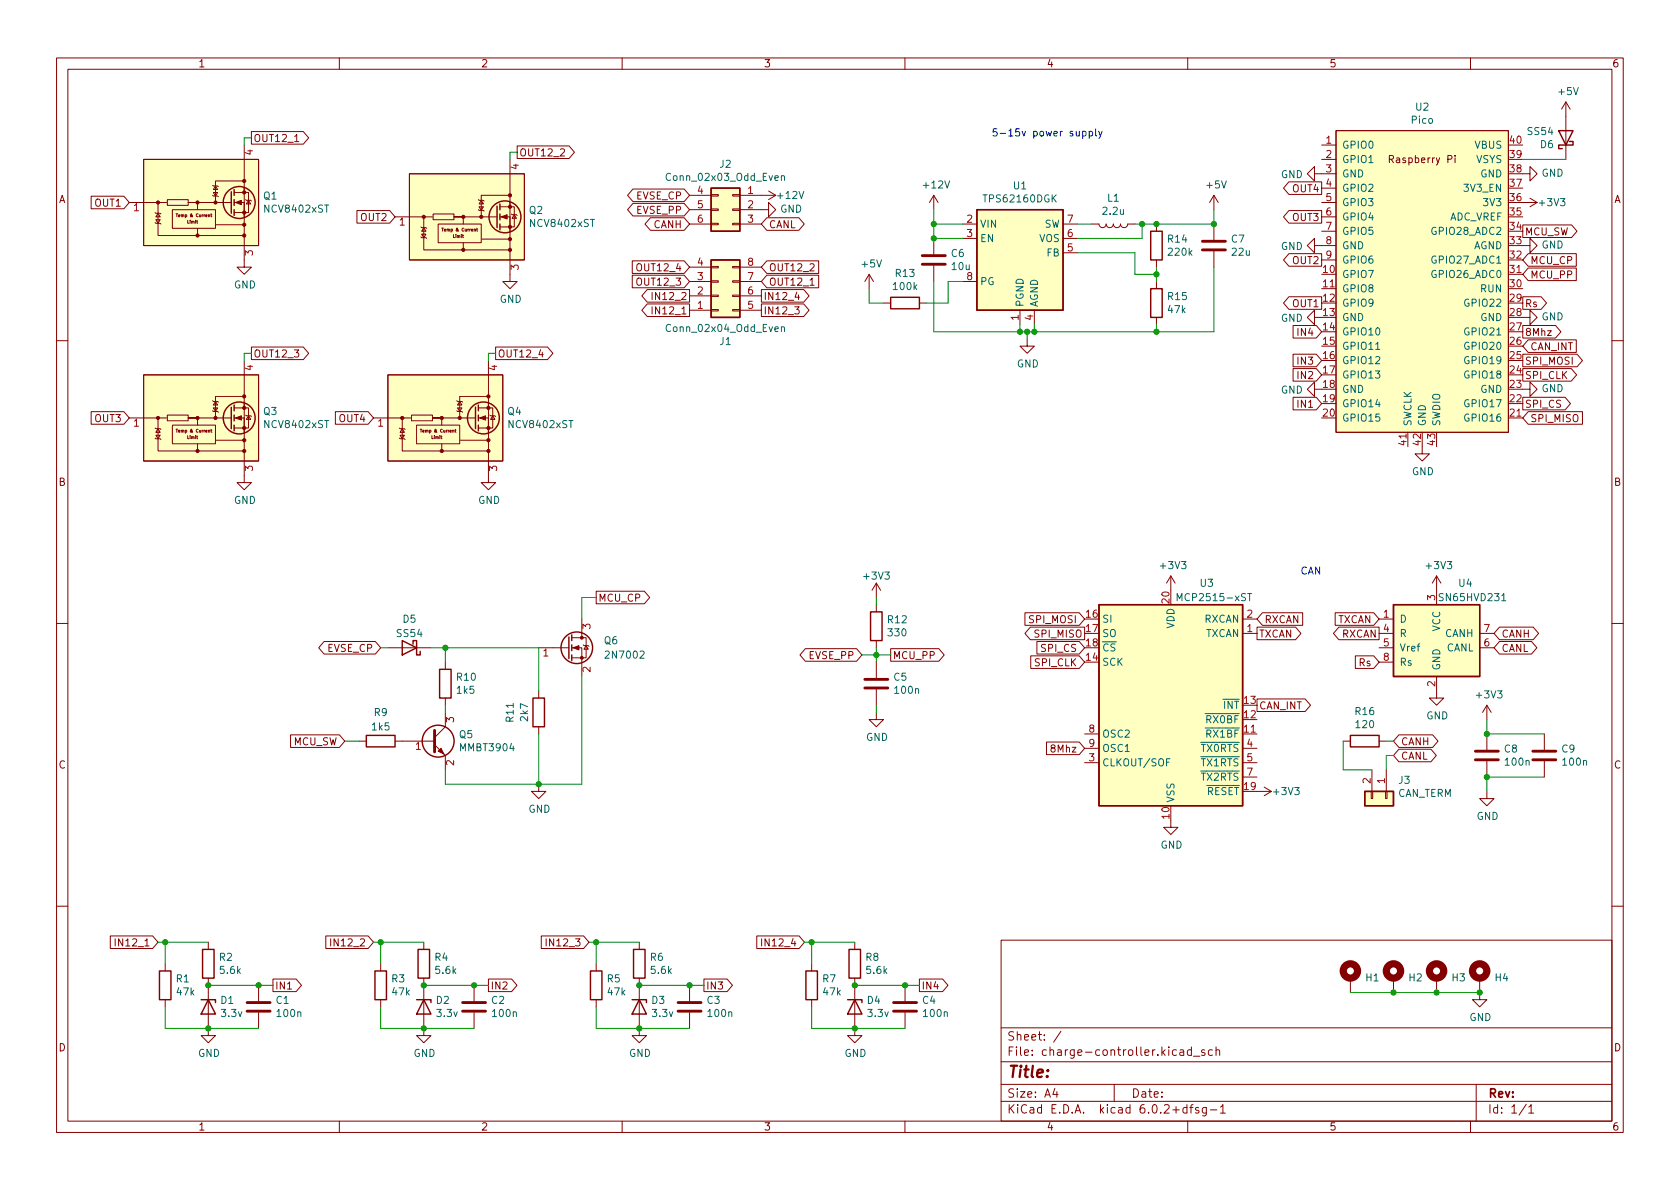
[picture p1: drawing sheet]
<svg xmlns="http://www.w3.org/2000/svg" width="297mm" height="210mm" viewBox="0 0 297 210" stroke-linecap="round" stroke-linejoin="round" font-family="sans-serif">
<g fill="none" stroke="#840000" stroke-width=".18">
<path d="M10 10.2h277v190.1h-277zM12 12.2h273v186.1h-273zM60 10.2v2M110 10.2v2M160 10.2v2M210 10.2v2M260 10.2v2M276.9 18v10.2M276.9 18l-.8 1.3M276.9 18l.7 1.3M16.1 34.7h5.8l1 1.1-1 1.1h-5.8zM22.9 35.8h5"/>
<path d="M25.4 28.2h20.3v15.2h-20.3zM27.4 37.6l.2 .1h.7l.1 .1M27.4 39.4l.2 .1h.7l.1 .1M27.6 38.9h.7l-.4 .6zM27.9 37.7l.4 .6h-.7zM29.5 35.8h-1.6v5.9h7M29.6 35.3h3.7v1h-3.7zM30.5 37.1h7.6v3.3h-7.6zM31.1 37.8h.3M34.7 35.8h-1.4h4.8M34.8 39.1h.2M34.8 38.9v.5l.2 .1"/>
<path d="M34.9 35.8v1.3M36.9 38h.2v.3M37.3 38h.2M37.3 37.8v.5h.2M37.6 32.8l.1 .1h.8l.1 .1M37.6 34.5l.1 .2h.8l.1 .1M37.7 34h.8l-.4 .7zM38.1 32.9l.4 .6h-.8zM38.1 35.8h2.8M38.2 39.7h5M41.4 34h2.5v3.6h-2.5M41.4 35.8h1.8"/>
<path d="M43.2 25.6v21.6h1.2l-1.2 1.3-1.3-1.3h1.3M43.2 32h-5.1v3.8M43.4 35.3l.2 .1h.7l.1 .2M43.9 35.4l.4 .7h-.7zM44.4 23.3h9.2l1 1.1-1 1.1h-9.2zM52.1 25h.7M63.1 37.2h5.8l.9 1.1-.9 1.2h-5.8zM69.8 38.3h5.1M72.4 30.7h20.3v15.3h-20.3zM76.5 38.3h-1.6v5.9h7M76.6 37.8h3.7v1.1h-3.7zM77.5 39.6h7.6v3.3h-7.6z"/>
<path d="M81.7 38.3h-1.4h4.8M81.9 38.3v1.3M84.6 35.3l.1 .1h.8l.1 .2M84.6 37.1l.1 .1h.8l.1 .1M84.7 36.6h.8l-.4 .6zM85.1 35.4l.4 .7h-.8zM85.1 38.3h2.8M88.4 36.6h2.5v3.5h-2.5M88.4 38.3h1.8M90.2 34.5h-5.1v3.8M90.2 28.2v21.6h1.2l-1.2 1.2-1.3-1.2h1.3M90.4 37.8l.2 .2h.7l.1 .1"/>
<path d="M90.9 38l.4 .6h-.7zM91.4 25.8h9.2l1 1.1-1 1.1h-9.2zM111.9 33.4h9.1l.9 1.1-.9 1.1h-9.1l-.9-1.1zM111.9 36h9.1l.9 1.1-.9 1.1h-9.1l-.9-1.1zM115 38.5h6l.9 1.1-.9 1.1h-6l-1-1.1zM121.9 39.6h3.8M121.9 34.5h3.8M121.9 37.1h3.8M125.7 39.5h1.3v.2h-1.3zM125.7 37h1.3v.2h-1.3zM125.7 34.4h1.3v.3h-1.3zM129.5 39.5h1.3v.2h-1.3z"/>
<path d="M129.5 37h1.3v.2h-1.3zM129.5 34.4h1.3v.3h-1.3zM130.8 37.1h5.1v-1.3l1.3 1.3-1.3 1.2v-1.2M130.8 39.6h3.8M130.8 34.5h6.4M135.6 38.5h5.6l1 1.1-1 1.1h-5.6l-1-1.1zM135.9 33.8l1.3 .7M137.2 34.5l-1.3 .8M165.1 34.5v2.6M165.1 34.5l-.8 1.3M165.1 34.5l.8 1.3M170.2 39.6h2.5"/>
<path d="M188 39.6h2.5M193 39.6h1.3a.64 .64 0 0 0 .6 .7 .64 .64 0 0 0 .7-.7 .64 .64 0 0 0 .6 .7 .64 .64 0 0 0 .6-.7 .64 .64 0 0 0 .7 .7 .64 .64 0 0 0 .6-.7 .64 .64 0 0 0 .7 .7 .64 .64 0 0 0 .6-.7h1.3M204.5 39.6v1.3M214.6 34.5v2.6M214.6 39.6v2.8M214.6 34.5l-.7 1.3M214.6 34.5l.8 1.3M227.9 32.2h5.8v2.2h-5.8l-1-1.1zM227.9 37.2h5.8v2.3h-5.8l-1-1.2zM232.4 30.7v-1.2l-1.3 1.2 1.3 1.3v-1.3h3.8M233.7 38.3h2.5M233.7 35.8h2.5"/>
<path d="M233.7 25.6h2.5M233.7 28.2h2.5M233.7 33.3h2.5M236.2 23.1h30.5v53.3h-30.5zM257.3 27.5v.1M257.3 27.9v.9M269.2 30.7h1.3v-1.2l1.3 1.2-1.3 1.3v-1.3M269.2 39.8h8.7l.9 1.1-.9 1.1h-8.7zM269.2 35.8h2.6M270.5 35l1.3 .8M271.8 35.8l-1.3 .8M34.9 40.4v1.3h8.3"/>
<path d="M74.4 40.1l.1 .2h.8l.1 .1M74.4 41.9l.1 .1h.8l.1 .2M74.5 41.4h.8l-.4 .6zM74.9 40.3l.4 .6h-.8zM78.1 40.3h.3M81.7 41.7h.3M81.8 41.5v.4l.2 .1M81.9 42.9v1.3h8.3M83.8 40.6l.2-.1 .1 .4M84.3 40.5h.2M84.3 40.3v.5l.2 .1M85.2 42.3h5"/>
<path d="M111.8 48.7h9.2l.9 1.1-.9 1.1h-9.2zM111.8 46.1h9.2l.9 1.1-.9 1.1h-9.2zM114.4 51.2h7.5v2.2h-7.5l-.9-1.1zM114.4 53.7h7.5v2.3h-7.5l-.9-1.1zM115.3 51.7v1.3M115.3 54.3v1.2M121.9 54.9h3.8M121.9 52.3h3.8M121.9 49.8h3.8M121.9 47.2h3.8M125.7 47.1h1.3v.3h-1.3zM125.7 49.7h1.3v.2h-1.3z"/>
<path d="M125.7 52.2h1.3v.2h-1.3zM125.7 54.7h1.3v.3h-1.3zM129.5 47.1h1.3v.3h-1.3zM129.5 49.7h1.3v.2h-1.3zM129.5 52.2h1.3v.2h-1.3zM129.5 54.7h1.3v.3h-1.3zM130.8 54.9h3.8M130.8 52.3h3.8M130.8 49.8h3.8M130.8 47.2h3.8M134.6 53.7h7.5l1 1.2-1 1.1h-7.5zM134.6 51.2h7.5l1 1.1-1 1.1h-7.5z"/>
<path d="M135.6 46.1h9.2v2.2h-9.2l-1-1.1zM135.6 48.7h9.2v2.2h-9.2l-1-1.1zM140.5 54.3h.8l-.4 .4 .3 .2v.5l-.1 .1-.6-.1M140.9 51.7l-.3 .9h.8M143.2 50.4h.7M153.7 48.5l-.8 1.3M153.7 48.5v2.5M153.7 48.5l.7 1.3M156.2 53.6h1.3M162.6 53.6h1.2M165.1 42.2v2.8M165.1 47v2.8"/>
<path d="M170.2 49.8h2.5M170.2 42.2h2.5M180.3 54.9v2.5M181.6 59.9v1.3h1.3l-1.3 1.3-1.3-1.3h1.3M182.9 54.9v2.5M188 42.2h2.5M188 44.7h2.5M204.5 46v1.2M204.5 49.8v1.2M204.5 56.1v1.3M214.6 44.4v2.8M227.9 52.5h5.8v2.2h-5.8l-1-1.1z"/>
<path d="M227.9 44.9h5.8v2.2h-5.8l-1-1.1zM228.6 57.6h4.1l1 1.1-1 1.1h-4.1zM232.4 43.4v-1.2l-1.3 1.2 1.3 1.3v-1.3h3.8M232.4 56.1v-1.2l-1.3 1.2 1.3 1.3v-1.3h1.3M233.7 51h2.5M233.7 40.9h2.5M233.7 46h2.5M266.7 48.5h2.5M269.2 56.1h1.3v-1.2l1.3 1.2-1.3 1.3v-1.3M269.2 43.4h1.3v-1.2l1.3 1.2-1.3 1.3v-1.3M269.2 57.6h5.8l1 1.1-1 1.1h-5.8zM269.2 52.5h3.3l.9 1.1-.9 1.1h-3.3z"/>
<path d="M270.2 47.4h8.5v2.2h-8.5l-1-1.1zM270.2 44.9h8.5v2.2h-8.5l-1-1.1zM10 60.2h2M16.1 72.8h5.8l1 1.1-1 1.1h-5.8zM22.9 73.9h5M25.4 66.3h20.3v15.2h-20.3zM27.4 75.7l.2 .1h.7l.1 .1M27.4 77.5l.2 .1h.7l.1 .1M27.6 77h.7l-.4 .6zM27.9 75.8l.4 .6h-.7zM29.5 73.9h-1.6v5.9h7M29.6 73.4h3.7v1h-3.7z"/>
<path d="M30.5 75.2h7.6v3.3h-7.6zM31.1 75.9h.3M34.7 73.9h-1.4h4.8M34.8 77.2h.2M34.8 77v.5l.2 .1M34.9 73.9v1.3M34.9 78.5v1.3h8.3M36.9 76.1h.2v.3M37.3 76.1h.2M37.3 75.9v.5h.2M37.6 70.9l.1 .1h.8l.1 .1M37.6 72.6l.1 .2h.8l.1 .1"/>
<path d="M37.7 72.1h.8l-.4 .7zM38.1 71l.4 .6h-.8zM38.1 73.9h2.8M38.2 77.8h5M41.4 72.1h2.5v3.6h-2.5M41.4 73.9h1.8M43.2 70.1h-5.1v3.8M43.2 63.7v21.6h1.2l-1.2 1.3-1.3-1.3h1.3M43.4 73.4l.2 .1h.7l.1 .2M43.9 73.5l.4 .7h-.7zM44.4 61.4h9.2l1 1.1-1 1.1h-9.2zM59.3 72.8h5.8l.9 1.1-.9 1.1h-5.8z"/>
<path d="M66 73.9h5.1M68.6 66.3h20.3v15.2h-20.3zM70.6 75.7l.1 .1h.8l.1 .1M70.6 77.5l.1 .1h.8l.1 .1M70.7 77h.8l-.4 .6zM71.1 75.8l.4 .6h-.8zM72.6 73.9h-1.5v5.9h7M72.8 73.4h3.7v1h-3.7zM73.7 75.2h7.6v3.3h-7.6zM74.3 75.9h.3M77.9 73.9h-1.4h4.8M77.9 77.2h.2"/>
<path d="M78 77v.5l.1 .1M78.1 73.9v1.3M78.1 78.5v1.3h8.3M80 76.1h.2l.1 .3M80.4 76.1h.2M80.5 75.9v.5h.1M80.8 70.9l.1 .1h.8l.1 .1M80.8 72.6l.1 .2h.8l.1 .1M80.9 72.1h.8l-.4 .7zM81.3 71l.4 .6h-.8zM81.3 73.9h2.8M81.4 77.8h5"/>
<path d="M84.6 72.1h2.5v3.6h-2.5M84.6 73.9h1.8M86.4 70.1h-5.1v3.8M86.4 63.7v21.6h1.2l-1.2 1.3-1.3-1.3h1.3M86.6 73.4l.1 .1h.8l.1 .2M87.1 73.5l.4 .7h-.8zM87.6 61.4h9.2l1 1.1-1 1.1h-9.2zM228.6 65.2h4.1l1 1.1-1 1.1h-4.1zM228.6 70.3h4.1l1 1.1-1 1.1h-4.1zM228.6 62.6h4.1l1 1.1-1 1.2h-4.1zM232.4 68.8v-1.2l-1.3 1.2 1.3 1.3v-1.3h1.3M248.9 76.4v2.6"/>
<path d="M251.5 79v1.3h1.2l-1.2 1.2-1.3-1.2h1.3M266.7 73.9h2.5M269.2 68.8h1.3v-1.2l1.3 1.2-1.3 1.3v-1.3M269.2 70.3h7.5l1 1.1-1 1.1h-7.5zM269.2 62.6h9.6l1 1.1-1 1.2h-9.6zM269.2 65.2h8.6l1 1.1-1 1.1h-8.6zM270.2 60.1h8.5v2.2h-8.5l-1-1.1zM270.2 72.8h9.6v2.2h-9.6l-1-1.1zM285 60.2h2M10 110.2h2M57.3 113.4h9.1l.9 1.1-.9 1.2h-9.1l-1-1.2zM68.6 114.5h7.6"/>
<path d="M78.7 117.1v1.3M95.2 114.5h5.4M101.1 114.5h1.8v5.1M101.1 112.8h2.5v3.5h-2.5M102.9 109.5v3.3M103.1 114l.2 .2h.7l.1 .1M103.6 114.2l.4 .6h-.7zM105.4 104.5h8.5l1 1.2-1 1.1h-8.5zM142.4 114.7h9l1 1.1-1 1.1h-9l-1-1.1zM154.9 103.1l-.7 1.3M154.9 103.1v2.6M154.9 106.9v1.3"/>
<path d="M154.9 113.3v1.2M154.9 117.1v2.8M154.9 103.1l.8 1.3M157.5 114.7h8.5l.9 1.1-.9 1.1h-8.5zM181.2 108.4h9.6l1 1.1-1 1.1h-9.6zM182.2 110.9h9.6v2.2h-9.6l-1-1.1zM182.2 116h8.6l1 1.1-1 1.1h-8.6zM183.3 113.4h7.5l1 1.1-1 1.2h-7.5zM207 101.8l-.8 1.3M207 101.8v2.6M207 101.8l.8 1.3M219.7 112h2.5"/>
<path d="M219.7 109.5h2.5M222.2 110.9h6.9l.9 1.1-.9 1.1h-6.9zM223.2 108.4h7.1v2.2h-7.1l-1-1.1zM236.1 108.4h6.8l.9 1.1-.9 1.1h-6.8zM236.7 110.9h7.1v2.2h-7.1l-.9-1.1zM239.6 116h3.3l.9 1.1-.9 1.1h-3.3zM243.8 114.5h2.6M243.8 112h2.6M243.8 109.5h2.6M243.8 117.1h2.6M254 119.6v3.8h1.3l-1.3 1.3-1.3-1.3h1.3M254 101.8v5.1"/>
<path d="M254 101.8l-.8 1.3M254 101.8l.8 1.3M261.6 114.5h2.6M261.6 112h2.6M265.1 110.9h6l.9 1.1-.9 1.1h-6l-.9-1.1zM265.1 113.4h5.7l.9 1.1-.9 1.2h-5.7l-.9-1.2zM285 110.2h2M51.4 129.9h8.6l1 1.2-1 1.1h-8.6zM63.5 131.1h1.3M69.8 131.1h7M76.8 131.7l1.9 1.9v2.5M78.7 126v2.5l-1.9 1.9"/>
<path d="M78.7 123.4v1.3M95.2 138.7v1.2h1.3l-1.3 1.3-1.2-1.3h1.2M95.2 122.2v1.2M95.2 128.5v1.3M154.9 126v1.2h1.3l-1.3 1.3-1.2-1.3h1.2M154.9 121.9v2.8M185 131.2h5.8l1 1.1-1 1.1h-5.8zM191.8 129.8h2.5M191.8 134.9h2.5M191.8 132.3h2.5M219.7 129.8h2.5M219.7 134.9h2.5"/>
<path d="M219.7 132.3h2.5M219.7 137.4h2.5M222.2 123.6h8.6l.9 1.1-.9 1.1h-8.6zM222.2 139.9h2.6M223.5 139.2l1.3 .7M224.8 139.9l-1.3 .8M237.5 131.1h1.3M242.4 139.9h.3v1.3h-.3zM242.6 136.1v3.8M243.8 131.1h1.3M245 139.9h.2v1.3h-.2zM245.1 136.1v3.8"/>
<path d="M247.3 129.9h6l1 1.2-1 1.1h-6l-.9-1.1zM247.3 132.5h5.7l1 1.1-1 1.1h-5.7l-.9-1.1zM262.9 139.9v1.3h1.3l-1.3 1.3-1.3-1.3h1.3M262.9 124.7v2.5M262.9 129.8v2.8M262.9 134.6v2.8M262.9 124.7l-.8 1.3M262.9 124.7l.8 1.3M273 129.8v2.8M273 134.6v2.8M207 145v1.3h1.3l-1.3 1.3-1.3-1.3h1.3M10 160.2h2"/>
<path d="M19.5 165.5h7.5l.9 1.1-.9 1.1h-7.5zM20.4 166v1.3M29.2 170.4v1.3M29.2 176.8v1.2M36.8 173v10.1h1.3l-1.3 1.3-1.2-1.3h1.2M36.8 166.6v1.3M45.7 174.2v2.8M45.7 179.1v2.8M48.3 173.1h4.1l.9 1.1-.9 1.1h-4.1zM57.6 165.5h7.5l.9 1.1-.9 1.1h-7.5zM58.5 166v1.3M67.3 170.4v1.3"/>
<path d="M67.3 176.8v1.2M74.9 173v10.1h1.3l-1.3 1.3-1.2-1.3h1.2M74.9 166.6v1.3M83.8 174.2v2.8M83.8 179.1v2.8M86.4 173.1h4.1l.9 1.1-.9 1.1h-4.1zM95.7 165.5h7.5l.9 1.1-.9 1.1h-7.5zM96.6 166v1.3M105.4 170.4v1.3M105.4 176.8v1.2M113 173v10.1h1.3l-1.3 1.3-1.2-1.3h1.2M113 166.6v1.3"/>
<path d="M121.9 174.2v2.8M121.9 179.1v2.8M124.5 173.1h4.1l.9 1.1-.9 1.1h-4.1zM133.8 165.5h7.5l.9 1.1-.9 1.1h-7.5zM134.7 166v1.3M143.5 170.4v1.3M143.5 176.8v1.2M151.1 173v10.1h1.3l-1.3 1.3-1.2-1.3h1.2M151.1 166.6v1.3M160 174.2v2.8M160 179.1v2.8M162.6 173.1h4.1l.9 1.1-.9 1.1h-4.1z"/>
<path d="M177 166.3h108v32h-108zM238.8 173v2.5M246.4 173v2.5M254 173v2.5M261.6 173v3.8h1.3l-1.3 1.2-1.3-1.2h1.3M285 160.2h2M60 198.3v2M110 198.3v2M160 198.3v2M177 194.8h108M177 191.8h108M177 187.8h108"/>
<path d="M177 181.8h108M186.5 192.5l-.4 1h1M186.9 193v1M187.6 182.4l-1.3 1.9M197 191.8v3M208.6 185.7h.6l.1 .9M209.3 186l-.5 .1a.29 .29 0 0 0-.2 .2 .29 .29 0 0 0 .2 .3h.5M209.9 195.9l-.5-.1-.3 .3v.4l.2 .3h.6M209.9 195.3v1.5M210 198.3v2M210.4 195.8h.5M210.6 185.7l-.4-.1-.3 .3v.4l.2 .3h.5"/>
<path d="M210.6 185.1v1.5M210.9 195.3l-.3 .2v1.3M211 186.8h1.1M211.9 195.9l-.3-.1-.2 .2v.3l.5 .1v.4h-.5M213 185.7l-.4-.1-.2 .2 .1 .3 .5 .1v.4h-.6M213.3 195.8v1.2l-.3 .3h-.4M213.3 195.9l-.4-.1-.3 .3v.4l.1 .3h.6M214 196.3h1.1M214.4 185.7l-.5-.1-.3 .3v.4l.2 .3h.6M215 185.8l.2-.2 .4 .1v.9M215 185.1v1.5M215.8 195.8l.4-.5v1.5"/>
<path d="M215.8 196.8h.8M260 198.3v2M261 191.8v6.5M269.9 195.3l-1.3 1.9M270.3 195.8l.4-.5v1.5M270.3 196.8h.9"/>
</g>
<g fill="none" stroke="#840000" stroke-width=".25">
<path d="M40.9 33.9v3.8M41.4 33.5v1M41.4 35.3v1M41.4 37.1v1M87.9 36.4v3.9M88.4 36.1v1M88.4 37.8v1.1M88.4 39.6v1M125.7 33.3h5.1v7.6h-5.1zM172.7 37.1h15.3v17.8h-15.3zM275.6 23.1h2.5l-1.2 2.5zM277.5 25h.6v.6h-2.5v.7h.6"/>
<path d="M125.7 46h5.1v10.1h-5.1zM157.5 52.6h5.1v2h-5.1zM203.5 51h2v5.1h-2zM203.5 40.9h2v5.1h-2zM40.9 72v3.8M41.4 71.6v1M41.4 73.4v1M41.4 75.2v1M84.1 72v3.8M84.6 71.6v1M84.6 73.4v1M84.6 75.2v1"/>
<path d="M71.1 113.3l2.6 1.2-2.6 1.3zM73 113.9v-.6h.7v2.5h.6v-.6M77.7 118.4h2.1v5h-2.1zM100.6 112.6v3.9M101.1 112.3v1M101.1 114v1.1M101.1 115.8v1M153.9 108.2h2.1v5.1h-2.1zM194.3 106.9h25.4v35.6h-25.4zM246.4 106.9h15.2v12.7h-15.2zM64.8 130h5v2.1h-5zM94.2 123.4h2.1v5.1h-2.1z"/>
<path d="M238.8 130h5v2.1h-5zM241.3 139.9h5.1v2.6h-5.1zM28.2 171.7h2v5.1h-2zM35.6 176.8h2.5v.5M35.8 167.9h2v5.1h-2zM36.8 176.8l1.3 2.5h-2.5zM66.3 171.7h2v5.1h-2zM73.7 176.8h2.5v.5M73.9 167.9h2v5.1h-2zM74.9 176.8l1.3 2.5h-2.5zM104.4 171.7h2v5.1h-2zM111.8 176.8h2.5v.5"/>
<path d="M112 167.9h2v5.1h-2zM113 176.8l1.3 2.5h-2.5zM142.5 171.7h2v5.1h-2zM149.9 176.8h2.5v.5M150.1 167.9h2v5.1h-2zM151.1 176.8l1.3 2.5h-2.5z"/>
<circle cx="42.3" cy="35.8" r="2.82"/>
<circle cx="89.3" cy="38.3" r="2.82"/>
<circle cx="42.3" cy="73.9" r="2.82"/>
<circle cx="85.5" cy="73.9" r="2.82"/>
<circle cx="102" cy="114.5" r="2.79"/>
<circle cx="77.5" cy="131.1" r="2.82"/>
</g>
<g fill="#ffffc2" stroke="#ffffc2" stroke-width=".18">
<path d="M25.4 66.3h20.3v15.2h-20.3z"/>
<path d="M72.4 30.7h20.3v15.3h-20.3z"/>
<path d="M25.4 28.2h20.3v15.2h-20.3z"/>
<path d="M68.6 66.3h20.3v15.2h-20.3z"/>
<path d="M125.7 33.3h5.1v7.6h-5.1z"/>
<path d="M125.7 46h5.1v10.1h-5.1z"/>
<path d="M194.3 106.9h25.4v35.6h-25.4z"/>
<path d="M241.3 139.9h5.1v2.6h-5.1z"/>
<path d="M172.7 37.1h15.3v17.8h-15.3z"/>
<path d="M246.4 106.9h15.2v12.7h-15.2z"/>
<path d="M236.2 23.1h30.5v53.3h-30.5z"/>
</g>
<g fill="#840000" stroke="#840000" stroke-width=".18">
<path d="M41.7 73.9l1-.4v.8z"/>
<path d="M88.6 38.3l1.1-.3v.7z"/>
<path d="M41.7 35.8l1-.4v.8z"/>
<path d="M84.8 73.9l1.1-.4v.8z"/>
<path d="M101.3 114.5l1.1-.3v.7z"/>
<path d="M77.5 132.8l.5-.5 .5 1z"/>
<circle cx="27.9" cy="73.9" r=".28"/>
<circle cx="34.9" cy="79.8" r=".28"/>
<circle cx="34.9" cy="73.9" r=".28"/>
<circle cx="38.1" cy="73.9" r=".28"/>
<circle cx="43.2" cy="79.8" r=".28"/>
<circle cx="43.2" cy="77.8" r=".28"/>
<circle cx="43.2" cy="75.7" r=".28"/>
<circle cx="43.2" cy="72.1" r=".28"/>
<circle cx="43.2" cy="70.1" r=".28"/>
<circle cx="74.9" cy="38.3" r=".28"/>
<circle cx="81.9" cy="44.2" r=".28"/>
<circle cx="81.9" cy="38.3" r=".28"/>
<circle cx="85.1" cy="38.3" r=".28"/>
<circle cx="90.2" cy="44.2" r=".28"/>
<circle cx="90.2" cy="42.3" r=".28"/>
<circle cx="90.2" cy="40.1" r=".28"/>
<circle cx="90.2" cy="36.6" r=".28"/>
<circle cx="90.2" cy="34.5" r=".28"/>
<circle cx="27.9" cy="35.8" r=".28"/>
<circle cx="34.9" cy="41.7" r=".28"/>
<circle cx="34.9" cy="35.8" r=".28"/>
<circle cx="38.1" cy="35.8" r=".28"/>
<circle cx="43.2" cy="41.7" r=".28"/>
<circle cx="43.2" cy="39.7" r=".28"/>
<circle cx="43.2" cy="37.6" r=".28"/>
<circle cx="43.2" cy="34" r=".28"/>
<circle cx="43.2" cy="32" r=".28"/>
<circle cx="71.1" cy="73.9" r=".28"/>
<circle cx="78.1" cy="79.8" r=".28"/>
<circle cx="78.1" cy="73.9" r=".28"/>
<circle cx="81.3" cy="73.9" r=".28"/>
<circle cx="86.4" cy="79.8" r=".28"/>
<circle cx="86.4" cy="77.8" r=".28"/>
<circle cx="86.4" cy="75.7" r=".28"/>
<circle cx="86.4" cy="72.1" r=".28"/>
<circle cx="86.4" cy="70.1" r=".28"/>
<circle cx="102.9" cy="116.3" r=".25"/>
<circle cx="102.9" cy="112.8" r=".25"/>
</g>
<g fill="none" stroke="#840000" stroke-width=".51">
<path d="M163.1 46.7h4M163.1 45.2h4M212.6 44.2h4.1M212.6 42.7h4.1M76.8 129.2v3.8M152.9 121.7h4.1M152.9 120.1h4.1M260.9 134.4h4M260.9 132.8h4M271 134.4h4.1M271 132.8h4.1M43.7 178.8h4.1"/>
<path d="M43.7 177.3h4.1M81.8 178.8h4.1M81.8 177.3h4.1M119.9 178.8h4.1M119.9 177.3h4.1M158 178.8h4.1M158 177.3h4.1"/>
</g>
<path d="M138.2 31.2l.1-.1h.3l.1 .8M138.2 31.1v.8M138.2 57.9l.1-.1h.3l.1 .8M138.2 57.8v.8M243.2 61.8h.8M208.1 106.2v-1.2l.5 .9 .4-.9v1.2M220.6 105h.7M265.5 106.2h.7M206.9 134.2h-.6v1.2" fill="none" stroke="#006464" stroke-width=".18"/>
<g fill="none" stroke="#840000" stroke-width="1.3">
<circle cx="238.8" cy="171.7" r="1.27"/>
<circle cx="246.4" cy="171.7" r="1.27"/>
<circle cx="254" cy="171.7" r="1.27"/>
<circle cx="261.6" cy="171.7" r="1.27"/>
</g>
<path d="M191.4 23.3l.4-.1 .2 .3-.1 .5h-.5M191.4 23.2v1.3M192.6 23.3l.3-.1 .3 .3-.1 .5h-.5M192.6 23.2v1.3M193.7 22.8v1.1l.2 .2M194.3 23.2l.3 .9M194.9 23.2l-.5 1.2-.1 .1" fill="none" stroke="#0000c2" stroke-width=".18"/>
<g fill="none" stroke="#009600" stroke-width=".18">
<path d="M44.4 24.4h-1.2v1.2M91.4 26.9h-1.2v1.3M165.1 37.1v5.1h5.1M165.1 39.6h5.1M190.5 39.6h2.5M201.9 39.6v2.6h-11.4M214.6 37.1v2.5h-13.9M269.2 28.2h7.7M153.7 51v2.6h2.5M170.2 49.8h-2.6v3.8h-3.8M180.3 57.4v1.3M181.6 58.7v1.2"/>
<path d="M182.9 57.4v1.3M190.5 44.7h10.2v3.8h3.8M204.5 47.2v2.6M204.5 57.4v1.3M214.6 47.2v11.5h-49.5v-8.9M44.4 62.5h-1.2v1.2M87.6 62.5h-1.2v1.2M67.3 114.5h1.3M76.2 114.5h19v7.7M78.7 114.5v2.6M102.9 119.6v19.1h-24.2v-2.6M105.4 105.7h-2.5v3.8"/>
<path d="M152.4 115.8h5.1M154.9 105.7v1.2M154.9 114.5v2.6M61 131.1h2.5M78.7 124.7v1.3M95.2 129.8v8.9M154.9 124.7v1.3M237.5 131.1v5h5.1M245.1 131.1h1.3M246.4 133.6h-1.3v2.5M262.9 127.2v2.6h10.1M273 137.4h-10.1v2.5"/>
<path d="M27.9 166.6h8.9M29.2 178v3.9h16.5M29.2 166.6v3.8M36.8 174.2h11.5M66 166.6h8.9M67.3 178v3.9h16.5M67.3 166.6v3.8M74.9 174.2h11.5M104.1 166.6h8.9M105.4 178v3.9h16.5M105.4 166.6v3.8M113 174.2h11.5"/>
<path d="M142.2 166.6h8.9M143.5 178v3.9h16.5M143.5 166.6v3.8M151.1 174.2h11.5M238.8 175.5h22.8"/>
</g>
<g fill="#009600" stroke="#009600" stroke-width=".18">
<circle cx="67.3" cy="166.6" r=".46"/>
<circle cx="74.9" cy="174.2" r=".46"/>
<circle cx="95.2" cy="138.7" r=".46"/>
<circle cx="105.4" cy="166.6" r=".46"/>
<circle cx="83.8" cy="174.2" r=".46"/>
<circle cx="74.9" cy="181.9" r=".46"/>
<circle cx="36.8" cy="181.9" r=".46"/>
<circle cx="45.7" cy="174.2" r=".46"/>
<circle cx="36.8" cy="174.2" r=".46"/>
<circle cx="29.2" cy="166.6" r=".46"/>
<circle cx="154.9" cy="115.8" r=".46"/>
<circle cx="78.7" cy="114.5" r=".46"/>
<circle cx="151.1" cy="174.2" r=".46"/>
<circle cx="151.1" cy="181.9" r=".46"/>
<circle cx="113" cy="174.2" r=".46"/>
<circle cx="113" cy="181.9" r=".46"/>
<circle cx="160" cy="174.2" r=".46"/>
<circle cx="143.5" cy="166.6" r=".46"/>
<circle cx="121.9" cy="174.2" r=".46"/>
<circle cx="254" cy="175.5" r=".46"/>
<circle cx="246.4" cy="175.5" r=".46"/>
<circle cx="261.6" cy="175.5" r=".46"/>
<circle cx="262.9" cy="129.8" r=".46"/>
<circle cx="262.9" cy="137.4" r=".46"/>
<circle cx="182.9" cy="58.7" r=".46"/>
<circle cx="181.6" cy="58.7" r=".46"/>
<circle cx="165.1" cy="42.2" r=".46"/>
<circle cx="165.1" cy="39.6" r=".46"/>
<circle cx="204.5" cy="58.7" r=".46"/>
<circle cx="204.5" cy="48.5" r=".46"/>
<circle cx="214.6" cy="39.6" r=".46"/>
<circle cx="180.3" cy="58.7" r=".46"/>
<circle cx="204.5" cy="39.6" r=".46"/>
<circle cx="201.9" cy="39.6" r=".46"/>
</g>
<text font-size="2.8" fill="#840000" x="178" y="190.6">Title:</text>
<g font-size="2.1" fill="#840000">
<text x="178" y="184">Sheet: /</text>
<text x="178" y="186.7">File: charge-controller.kicad_sch</text>
<text x="178" y="196.9">KiCad E.D.A. kicad 6.0.2+dfsg-1</text>
<text x="178" y="194.1">Size: A4</text>
<text x="200" y="194.1">Date:</text>
<text x="263" y="194.1">Rev:</text>
<text x="263" y="196.9">Id: 1/1</text>
</g>
<g font-size="1.8" fill="#840000">
<text x="35" y="11.9">1</text>
<text x="85" y="11.9">2</text>
<text x="135" y="11.9">3</text>
<text x="185" y="11.9">4</text>
<text x="235" y="11.9">5</text>
<text x="285" y="11.9">6</text>
<text x="44.8" y="25.1">OUT12_1</text>
<text x="91.8" y="27.6">OUT12_2</text>
<text x="246" y="28.8">Raspberry Pi</text>
<text x="10.3" y="35.9">A</text>
<text x="112.5" y="35.3">EVSE_CP</text>
<text x="228.6" y="34">OUT4</text>
<text x="285.3" y="35.9">A</text>
<text x="16.9" y="36.5">OUT1</text>
<text x="63.9" y="39.1">OUT2</text>
<text x="112.6" y="37.8">EVSE_PP</text>
<text x="115.5" y="40.3">CANH</text>
<text x="135.9" y="40.3">CANL</text>
<text x="228.6" y="39.1">OUT3</text>
<text x="269.6" y="41.6">MCU_SW</text>
<text x="113" y="48">OUT12_4</text>
<text x="135.9" y="48">OUT12_2</text>
<text x="228.6" y="46.7">OUT2</text>
<text x="270.5" y="46.7">MCU_CP</text>
<text x="113" y="50.5">OUT12_3</text>
<text x="115.9" y="53">IN12_2</text>
<text x="134.9" y="53">IN12_4</text>
<text x="135.9" y="50.5">OUT12_1</text>
<text x="270.5" y="49.2">MCU_PP</text>
<text x="115.9" y="55.6">IN12_1</text>
<text x="134.9" y="55.6">IN12_3</text>
<text x="228.6" y="54.3">OUT1</text>
<text x="229.7" y="59.4">IN4</text>
<text x="269.6" y="59.4">8Mhz</text>
<text x="269.6" y="54.3">Rs</text>
<text x="44.8" y="63.2">OUT12_3</text>
<text x="87.9" y="63.2">OUT12_4</text>
<text x="229.7" y="64.5">IN3</text>
<text x="269.6" y="64.5">SPI_MOSI</text>
<text x="270.5" y="61.9">CAN_INT</text>
<text x="229.7" y="67">IN2</text>
<text x="269.6" y="67">SPI_CLK</text>
<text x="16.9" y="74.6">OUT3</text>
<text x="60.1" y="74.6">OUT4</text>
<text x="229.7" y="72.1">IN1</text>
<text x="269.6" y="72.1">SPI_CS</text>
<text x="270.5" y="74.6">SPI_MISO</text>
<text x="10.3" y="85.9">B</text>
<text x="285.3" y="85.9">B</text>
<text x="105.7" y="106.4">MCU_CP</text>
<text x="182.1" y="110.2">SPI_MOSI</text>
<text x="183.1" y="112.7">SPI_MISO</text>
<text x="222.6" y="112.7">TXCAN</text>
<text x="223.5" y="110.2">RXCAN</text>
<text x="236.5" y="110.2">TXCAN</text>
<text x="237.2" y="112.7">RXCAN</text>
<text x="265.4" y="112.7">CANH</text>
<text x="57.9" y="115.3">EVSE_CP</text>
<text x="143.1" y="116.5">EVSE_PP</text>
<text x="157.8" y="116.5">MCU_PP</text>
<text x="183" y="117.8">SPI_CLK</text>
<text x="184.2" y="115.3">SPI_CS</text>
<text x="240.3" y="117.8">Rs</text>
<text x="265.4" y="115.3">CANL</text>
<text x="222.6" y="125.4">CAN_INT</text>
<text x="51.8" y="131.8">MCU_SW</text>
<text x="247.6" y="131.8">CANH</text>
<text x="10.3" y="135.9">C</text>
<text x="186.1" y="133.1">8Mhz</text>
<text x="247.6" y="134.3">CANL</text>
<text x="285.3" y="135.9">C</text>
<text x="21" y="167.3">IN12_1</text>
<text x="59.1" y="167.3">IN12_2</text>
<text x="97.2" y="167.3">IN12_3</text>
<text x="135.3" y="167.3">IN12_4</text>
<text x="48.6" y="175">IN1</text>
<text x="86.7" y="175">IN2</text>
<text x="124.8" y="175">IN3</text>
<text x="162.9" y="175">IN4</text>
<text x="10.3" y="185.9">D</text>
<text x="285.3" y="185.9">D</text>
<text x="35" y="199.9">1</text>
<text x="85" y="199.9">2</text>
<text x="135" y="199.9">3</text>
<text x="185" y="199.9">4</text>
<text x="235" y="199.9">5</text>
<text x="285" y="199.9">6</text>
</g>
<g font-size="1.8" fill="#006464">
<text x="275.6" y="16.8">+5V</text>
<text x="249.6" y="21.9">Pico</text>
<text x="250.3" y="19.6">U2</text>
<text x="270.2" y="23.9">SS54</text>
<text x="127.3" y="29.7">J2</text>
<text x="237.2" y="26.3">GPIO0</text>
<text x="237.2" y="28.8">GPIO1</text>
<text x="260.8" y="26.3">VBUS</text>
<text x="261" y="28.8">VSYS</text>
<text x="272.4" y="26.2">D6</text>
<text x="46.6" y="35.3">Q1</text>
<text x="118.2" y="32">Conn_02x03_Odd_Even</text>
<text x="137.6" y="35.2">+12V</text>
<text x="163.4" y="33.3">+12V</text>
<text x="174.2" y="35.8">TPS62160DGK</text>
<text x="179.2" y="33.5">U1</text>
<text x="195.8" y="35.7">L1</text>
<text x="213.4" y="33.3">+5V</text>
<text x="226.4" y="31.5">GND</text>
<text x="237.2" y="31.4">GND</text>
<text x="237.2" y="33.9">GPIO2</text>
<text x="259.1" y="33.9">3V3_EN</text>
<text x="261.8" y="31.4">GND</text>
<text x="272.5" y="31.2">GND</text>
<text x="46.9" y="37.6">NCV8402xST</text>
<text x="93.6" y="37.8">Q2</text>
<text x="93.9" y="40.1">NCV8402xST</text>
<text x="137.9" y="37.6">GND</text>
<text x="173.2" y="40.3">VIN</text>
<text x="184.6" y="40.3">SW</text>
<text x="195.1" y="38">2.2u</text>
<text x="237.2" y="36.4">GPIO3</text>
<text x="237.2" y="39">GPIO4</text>
<text x="237.2" y="41.5">GPIO5</text>
<text x="253.5" y="41.5">GPIO28_ADC2</text>
<text x="256.2" y="39">ADC_VREF</text>
<text x="262.5" y="36.4">3V3</text>
<text x="272.3" y="36.4">+3V3</text>
<text x="152.5" y="47.3">+5V</text>
<text x="168.2" y="45.4">C6</text>
<text x="168.4" y="47.7">10u</text>
<text x="173.2" y="42.8">EN</text>
<text x="183.7" y="42.8">VOS</text>
<text x="185.1" y="45.3">FB</text>
<text x="206.5" y="42.9">R14</text>
<text x="206.7" y="45.2">220k</text>
<text x="217.7" y="42.9">C7</text>
<text x="217.9" y="45.2">22u</text>
<text x="226.4" y="44.2">GND</text>
<text x="237.2" y="44.1">GND</text>
<text x="237.2" y="46.6">GPIO6</text>
<text x="253.5" y="46.6">GPIO27_ADC1</text>
<text x="260.5" y="44.1">AGND</text>
<text x="272.5" y="43.9">GND</text>
<text x="41.3" y="51">GND</text>
<text x="88.3" y="53.5">GND</text>
<text x="158.1" y="51.3">100k</text>
<text x="158.4" y="49">R13</text>
<text x="173.2" y="50.4">PG</text>
<text x="206.5" y="53.1">R15</text>
<text x="237.2" y="49.1">GPIO7</text>
<text x="237.2" y="51.7">GPIO8</text>
<text x="253.5" y="49.1">GPIO26_ADC0</text>
<text x="261.9" y="51.7">RUN</text>
<text x="118.2" y="58.7">Conn_02x04_Odd_Even</text>
<text x="181" y="54.4" transform="rotate(-90 181 54.4)">PGND</text>
<text x="183.5" y="54.4" transform="rotate(-90 183.5 54.4)">AGND</text>
<text x="206.6" y="55.4">47k</text>
<text x="226.4" y="56.9">GND</text>
<text x="237.2" y="54.2">GPIO9</text>
<text x="237.2" y="56.8">GND</text>
<text x="237.2" y="59.3">GPIO10</text>
<text x="259.3" y="59.3">GPIO21</text>
<text x="259.3" y="54.2">GPIO22</text>
<text x="261.8" y="56.8">GND</text>
<text x="272.5" y="56.6">GND</text>
<text x="127.3" y="61">J1</text>
<text x="179.8" y="65">GND</text>
<text x="237.2" y="61.8">GPIO11</text>
<text x="237.2" y="64.4">GPIO12</text>
<text x="259.3" y="64.4">GPIO19</text>
<text x="259.3" y="61.8">GPIO20</text>
<text x="226.4" y="69.6">GND</text>
<text x="237.2" y="66.9">GPIO13</text>
<text x="237.2" y="69.5">GND</text>
<text x="259.3" y="66.9">GPIO18</text>
<text x="261.8" y="69.5">GND</text>
<text x="272.5" y="69.3">GND</text>
<text x="46.6" y="73.4">Q3</text>
<text x="46.9" y="75.7">NCV8402xST</text>
<text x="89.8" y="73.4">Q4</text>
<text x="90.1" y="75.7">NCV8402xST</text>
<text x="237.2" y="72">GPIO14</text>
<text x="237.2" y="74.5">GPIO15</text>
<text x="249.6" y="75.4" transform="rotate(-90 249.6 75.4)">SWCLK</text>
<text x="252.1" y="75.4" transform="rotate(-90 252.1 75.4)">GND</text>
<text x="254.6" y="75.4" transform="rotate(-90 254.6 75.4)">SWDIO</text>
<text x="259.3" y="74.5">GPIO16</text>
<text x="259.3" y="72">GPIO17</text>
<text x="41.3" y="89.1">GND</text>
<text x="84.5" y="89.1">GND</text>
<text x="249.6" y="84">GND</text>
<text x="205.3" y="100.6">+3V3</text>
<text x="252.3" y="100.6">+3V3</text>
<text x="152.9" y="102.5">+3V3</text>
<text x="208.8" y="106.3">MCP2515-xST</text>
<text x="212.2" y="103.8">U3</text>
<text x="254.8" y="106.3">SN65HVD231</text>
<text x="257.9" y="103.8">U4</text>
<text x="70.2" y="112.6">SS54</text>
<text x="71.3" y="110.1">D5</text>
<text x="106.8" y="113.9">Q6</text>
<text x="157" y="110.2">R12</text>
<text x="157.1" y="112.5">330</text>
<text x="194.8" y="110.1">SI</text>
<text x="194.8" y="112.6">SO</text>
<text x="207.6" y="111.2" transform="rotate(-90 207.6 111.2)">VDD</text>
<text x="212.9" y="110.1">RXCAN</text>
<text x="213.1" y="112.6">TXCAN</text>
<text x="247.4" y="110.1">D</text>
<text x="247.4" y="112.6">R</text>
<text x="254.6" y="111.7" transform="rotate(-90 254.6 111.7)">VCC</text>
<text x="255.5" y="112.6">CANH</text>
<text x="107.4" y="116.5">2N7002</text>
<text x="194.8" y="117.7">SCK</text>
<text x="194.8" y="115.2">~{CS}</text>
<text x="247.4" y="115.2">Vref</text>
<text x="247.4" y="117.7">Rs</text>
<text x="254.6" y="118.6" transform="rotate(-90 254.6 118.6)">GND</text>
<text x="255.7" y="115.2">CANL</text>
<text x="80.8" y="120.4">R10</text>
<text x="80.8" y="122.7">1k5</text>
<text x="158" y="120.4">C5</text>
<text x="158.3" y="122.7">100n</text>
<text x="215" y="125.3">~{INT}</text>
<text x="261.2" y="123.5">+3V3</text>
<text x="65.8" y="129.2">1k5</text>
<text x="66.2" y="126.6">R9</text>
<text x="81.2" y="130.5">Q5</text>
<text x="90.8" y="127.6" transform="rotate(-90 90.8 127.6)">R11</text>
<text x="93.3" y="127.5" transform="rotate(-90 93.3 127.5)">2k7</text>
<text x="153.1" y="131">GND</text>
<text x="194.8" y="130.4">OSC2</text>
<text x="212" y="130.4">~{RX1BF}</text>
<text x="212" y="127.9">~{RX0BF}</text>
<text x="239.7" y="126.4">R16</text>
<text x="239.8" y="128.7">120</text>
<text x="252.2" y="127.2">GND</text>
<text x="81.5" y="132.8">MMBT3904</text>
<text x="194.8" y="135.5">CLKOUT/SOF</text>
<text x="194.8" y="133">OSC1</text>
<text x="211" y="133">~{TX0RTS}</text>
<text x="211" y="135.5">~{TX1RTS}</text>
<text x="266" y="133.1">C8</text>
<text x="266.3" y="135.4">100n</text>
<text x="276.2" y="133.1">C9</text>
<text x="276.4" y="135.4">100n</text>
<text x="93.4" y="143.7">GND</text>
<text x="207.6" y="142" transform="rotate(-90 207.6 142)">VSS</text>
<text x="211" y="138">~{TX2RTS}</text>
<text x="211.9" y="140.6">~{RESET}</text>
<text x="225.3" y="140.6">+3V3</text>
<text x="247.1" y="140.9">CAN_TERM</text>
<text x="247.3" y="138.6">J3</text>
<text x="261.1" y="145">GND</text>
<text x="205.2" y="150.1">GND</text>
<text x="31.2" y="173.7">R1</text>
<text x="38.8" y="169.9">R2</text>
<text x="39" y="172.2">5.6k</text>
<text x="69.3" y="173.7">R3</text>
<text x="76.9" y="169.9">R4</text>
<text x="77.1" y="172.2">5.6k</text>
<text x="107.4" y="173.7">R5</text>
<text x="115" y="169.9">R6</text>
<text x="115.2" y="172.2">5.6k</text>
<text x="145.5" y="173.7">R7</text>
<text x="153.1" y="169.9">R8</text>
<text x="153.3" y="172.2">5.6k</text>
<text x="241.5" y="173.5">H1</text>
<text x="249.1" y="173.5">H2</text>
<text x="256.8" y="173.5">H3</text>
<text x="264.4" y="173.5">H4</text>
<text x="31.3" y="176">47k</text>
<text x="39.1" y="177.5">D1</text>
<text x="39.2" y="179.8">3.3v</text>
<text x="48.8" y="177.5">C1</text>
<text x="49.1" y="179.8">100n</text>
<text x="69.4" y="176">47k</text>
<text x="77.2" y="177.5">D2</text>
<text x="77.3" y="179.8">3.3v</text>
<text x="86.9" y="177.5">C2</text>
<text x="87.2" y="179.8">100n</text>
<text x="107.5" y="176">47k</text>
<text x="115.3" y="177.5">D3</text>
<text x="115.4" y="179.8">3.3v</text>
<text x="125" y="177.5">C3</text>
<text x="125.3" y="179.8">100n</text>
<text x="145.6" y="176">47k</text>
<text x="153.4" y="177.5">D4</text>
<text x="153.5" y="179.8">3.3v</text>
<text x="163.1" y="177.5">C4</text>
<text x="163.4" y="179.8">100n</text>
<text x="259.8" y="180.5">GND</text>
<text x="35" y="186.9">GND</text>
<text x="73.1" y="186.9">GND</text>
<text x="111.2" y="186.9">GND</text>
<text x="149.3" y="186.9">GND</text>
</g>
<g font-size="1.8" fill="#a90000">
<text x="44.7" y="27.4" transform="rotate(-90 44.7 27.4)">4</text>
<text x="91.7" y="30" transform="rotate(-90 91.7 30)">4</text>
<text x="234.5" y="25.4">1</text>
<text x="234.5" y="27.9">2</text>
<text x="267" y="27.9">39</text>
<text x="267" y="25.4">40</text>
<text x="123.3" y="34.3">4</text>
<text x="132.2" y="34.3">1</text>
<text x="234.5" y="30.5">3</text>
<text x="234.5" y="33">4</text>
<text x="234.5" y="35.6">5</text>
<text x="267" y="35.6">36</text>
<text x="267" y="33">37</text>
<text x="267" y="30.5">38</text>
<text x="23.6" y="37.3">1</text>
<text x="70.6" y="39.9">1</text>
<text x="123.3" y="36.8">5</text>
<text x="123.3" y="39.4">6</text>
<text x="132.2" y="36.8">2</text>
<text x="132.2" y="39.4">3</text>
<text x="171" y="39.4">2</text>
<text x="171" y="41.9">3</text>
<text x="188.7" y="41.9">6</text>
<text x="188.7" y="39.4">7</text>
<text x="234.5" y="38.1">6</text>
<text x="234.5" y="40.6">7</text>
<text x="267" y="40.6">34</text>
<text x="267" y="38.1">35</text>
<text x="44.7" y="45.2" transform="rotate(-90 44.7 45.2)">3</text>
<text x="91.7" y="47.7" transform="rotate(-90 91.7 47.7)">3</text>
<text x="123.3" y="47">4</text>
<text x="132.2" y="47">8</text>
<text x="188.7" y="44.4">5</text>
<text x="234.5" y="43.2">8</text>
<text x="234.5" y="45.7">9</text>
<text x="267" y="45.7">32</text>
<text x="267" y="43.2">33</text>
<text x="123.3" y="52.1">2</text>
<text x="123.3" y="49.5">3</text>
<text x="132.2" y="52.1">6</text>
<text x="132.2" y="49.5">7</text>
<text x="171" y="49.5">8</text>
<text x="234" y="48.3">10</text>
<text x="234" y="50.8">11</text>
<text x="234" y="53.3">12</text>
<text x="267" y="53.3">29</text>
<text x="267" y="50.8">30</text>
<text x="267" y="48.3">31</text>
<text x="123.3" y="54.6">1</text>
<text x="132.2" y="54.6">5</text>
<text x="180.1" y="56.6" transform="rotate(-90 180.1 56.6)">1</text>
<text x="182.6" y="56.6" transform="rotate(-90 182.6 56.6)">4</text>
<text x="234" y="55.9">13</text>
<text x="234" y="58.4">14</text>
<text x="267" y="58.4">27</text>
<text x="267" y="55.9">28</text>
<text x="44.7" y="65.5" transform="rotate(-90 44.7 65.5)">4</text>
<text x="87.9" y="65.5" transform="rotate(-90 87.9 65.5)">4</text>
<text x="234" y="61">15</text>
<text x="234" y="63.5">16</text>
<text x="267" y="63.5">25</text>
<text x="267" y="61">26</text>
<text x="234" y="66">17</text>
<text x="234" y="68.6">18</text>
<text x="234" y="71.1">19</text>
<text x="267" y="71.1">22</text>
<text x="267" y="68.6">23</text>
<text x="267" y="66">24</text>
<text x="23.6" y="75.4">1</text>
<text x="66.8" y="75.4">1</text>
<text x="234" y="73.7">20</text>
<text x="267" y="73.7">21</text>
<text x="44.7" y="83.3" transform="rotate(-90 44.7 83.3)">3</text>
<text x="87.9" y="83.3" transform="rotate(-90 87.9 83.3)">3</text>
<text x="248.7" y="78.7" transform="rotate(-90 248.7 78.7)">41</text>
<text x="251.2" y="78.7" transform="rotate(-90 251.2 78.7)">42</text>
<text x="253.7" y="78.7" transform="rotate(-90 253.7 78.7)">43</text>
<text x="206.8" y="106.6" transform="rotate(-90 206.8 106.6)">20</text>
<text x="253.7" y="106.2" transform="rotate(-90 253.7 106.2)">3</text>
<text x="104.4" y="111.2" transform="rotate(-90 104.4 111.2)">3</text>
<text x="192.1" y="109.2">16</text>
<text x="192.1" y="111.8">17</text>
<text x="220.5" y="111.8">1</text>
<text x="220.5" y="109.2">2</text>
<text x="244.6" y="109.2">1</text>
<text x="244.6" y="111.8">4</text>
<text x="262.4" y="111.8">7</text>
<text x="96" y="116.1">1</text>
<text x="104.4" y="118.9" transform="rotate(-90 104.4 118.9)">2</text>
<text x="192.1" y="116.8">14</text>
<text x="192.1" y="114.3">18</text>
<text x="244.6" y="114.3">5</text>
<text x="244.6" y="116.8">8</text>
<text x="262.4" y="114.3">6</text>
<text x="220" y="124.5">13</text>
<text x="253.7" y="121.4" transform="rotate(-90 253.7 121.4)">2</text>
<text x="80.3" y="127.7" transform="rotate(-90 80.3 127.7)">3</text>
<text x="192.5" y="129.5">8</text>
<text x="220" y="129.5">11</text>
<text x="220" y="127">12</text>
<text x="73.5" y="132.6">1</text>
<text x="80.3" y="135.4" transform="rotate(-90 80.3 135.4)">2</text>
<text x="192.5" y="134.6">3</text>
<text x="192.5" y="132.1">9</text>
<text x="220.5" y="132.1">4</text>
<text x="220.5" y="134.6">5</text>
<text x="220.5" y="137.2">7</text>
<text x="220" y="139.7">19</text>
<text x="242.3" y="138.5" transform="rotate(-90 242.3 138.5)">2</text>
<text x="244.9" y="138.5" transform="rotate(-90 244.9 138.5)">1</text>
<text x="206.8" y="144.7" transform="rotate(-90 206.8 144.7)">10</text>
</g>
<g font-size="1.8" fill="#0000c2">
<text x="175.3" y="24.1">5-15v power supply</text>
<text x="229.9" y="101.6">CAN</text>
</g>
<g font-size=".7" fill="#840000">
<text x="31.5" y="38.4">Temp &amp; Current</text>
<text x="33.1" y="39.5">Limit</text>
<text x="78.5" y="40.9">Temp &amp; Current</text>
<text x="80.1" y="42">Limit</text>
<text x="31.5" y="76.5">Temp &amp; Current</text>
<text x="33.1" y="77.6">Limit</text>
<text x="74.7" y="76.5">Temp &amp; Current</text>
<text x="76.3" y="77.6">Limit</text>
</g>
</svg>
